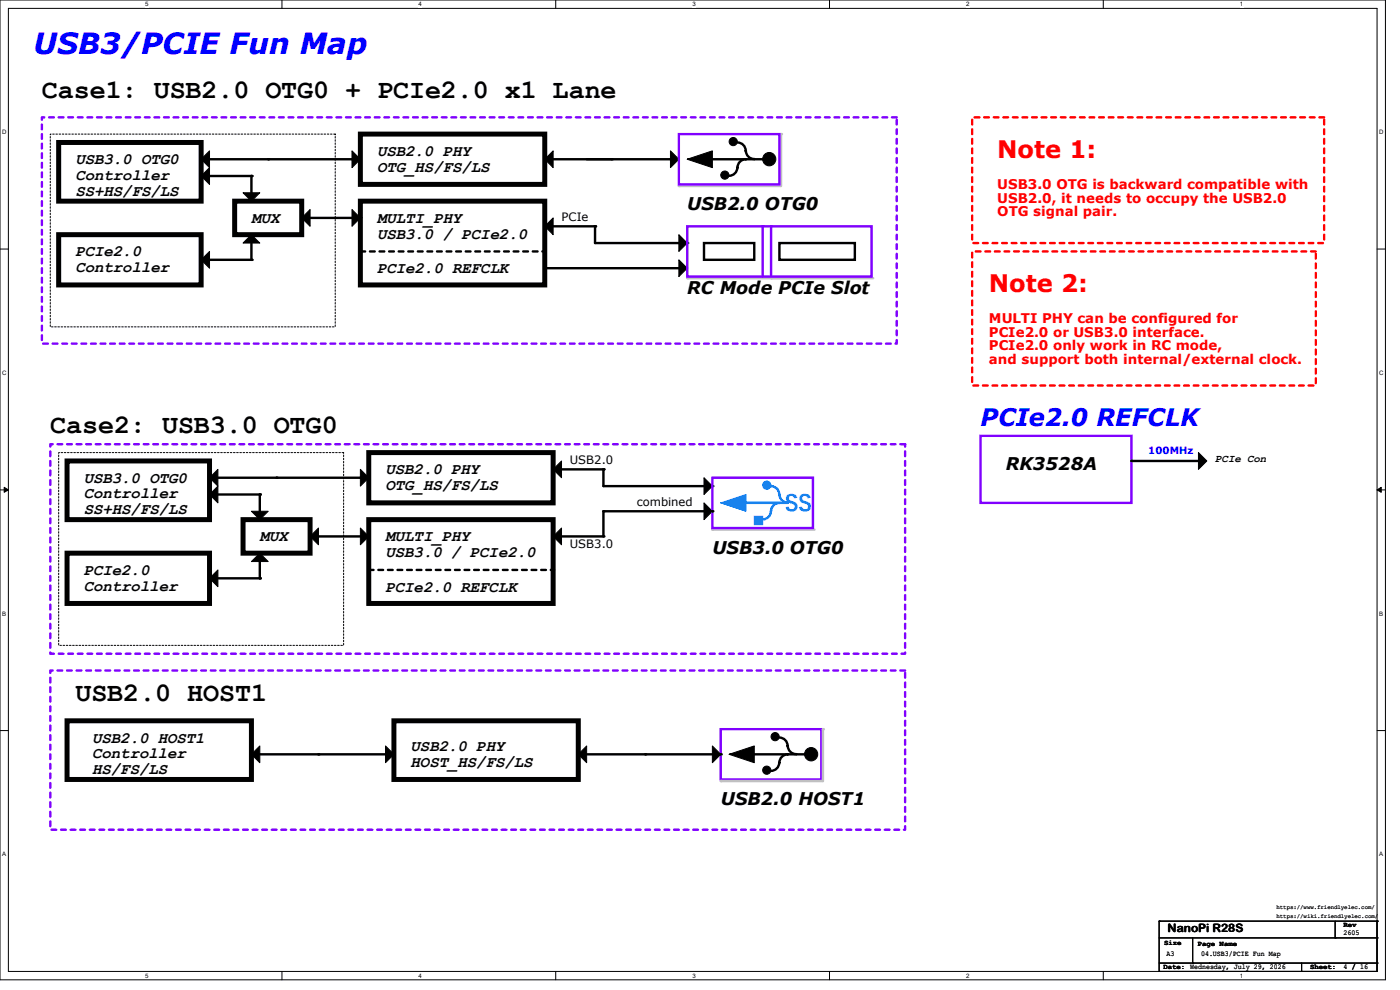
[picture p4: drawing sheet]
<svg xmlns="http://www.w3.org/2000/svg" width="297mm" height="210mm" viewBox="0 0 297 210" stroke-linecap="round" stroke-linejoin="round" font-family="sans-serif">
<path d="M0 0h293.9v207.9h-293.9zM1.8 1.8h290.3v204.3h-290.3z" fill="none" stroke="#000" stroke-width=".21"/>
<g fill="#fff">
<path d="M30.8 .2h.7v1.4h-.7z"/>
<path d="M30.8 206.2h.7v1.4h-.7z"/>
</g>
<path d="M59.8 0v1.8M59.8 206.1v1.8" fill="none" stroke="#000" stroke-width=".21"/>
<g fill="#fff">
<path d="M88.8 .2h.7v1.4h-.7z"/>
<path d="M88.8 206.2h.7v1.4h-.7z"/>
</g>
<path d="M117.9 0v1.8M117.9 206.1v1.8" fill="none" stroke="#000" stroke-width=".21"/>
<g fill="#fff">
<path d="M146.9 .2h.7v1.4h-.7z"/>
<path d="M146.9 206.2h.7v1.4h-.7z"/>
</g>
<path d="M176 0v1.8M176 206.1v1.8" fill="none" stroke="#000" stroke-width=".21"/>
<g fill="#fff">
<path d="M205 .2h.7v1.4h-.7z"/>
<path d="M205 206.2h.7v1.4h-.7z"/>
</g>
<path d="M234.1 0v1.8M234.1 206.1v1.8" fill="none" stroke="#000" stroke-width=".21"/>
<g fill="#fff">
<path d="M263.1 .2h.6v1.4h-.6z"/>
<path d="M263.1 206.2h.6v1.4h-.6z"/>
<path d="M.5 27.3h.9v1.4h-.9z"/>
<path d="M292.6 27.3h.9v1.4h-.9z"/>
<path d="M.5 78.4h.9v1.4h-.9z"/>
<path d="M292.6 78.4h.9v1.4h-.9z"/>
</g>
<path d="M0 52.8h1.8M292.1 52.8h1.8" fill="none" stroke="#000" stroke-width=".21"/>
<g fill="#fff">
<path d="M.5 129.5h.8v1.4h-.8z"/>
<path d="M292.6 129.5h.8v1.4h-.8z"/>
</g>
<path d="M0 103.9h1.8M292.1 103.9h1.8" fill="none" stroke="#000" stroke-width=".21"/>
<path d="M.9 103.4l.9 .5-.9 .5zM292.1 103.9l.9-.5v1z" fill="#000" stroke="#000" stroke-width=".21"/>
<g fill="#fff">
<path d="M.5 180.5h.8v1.4h-.8z"/>
<path d="M292.6 180.5h.8v1.4h-.8z"/>
</g>
<path d="M0 155h1.8M292.1 155h1.8" fill="none" stroke="#000" stroke-width=".21"/>
<path d="M8.9 24.9h181.3v48h-181.3zM10.7 94.2h181.3v44.5h-181.3zM10.7 142.2h181.3v33.8h-181.3z" fill="none" stroke="#8000ff" stroke-width=".51" stroke-dasharray="1 1"/>
<path d="M10.7 28.4h60.4v40.9h-60.4zM12.4 96h60.5v40.9h-60.5z" fill="none" stroke="#000" stroke-width=".21" stroke-dasharray=".3"/>
<path d="M206.2 24.9h74.7v26.7h-74.7zM206.2 53.3h72.9v28.5h-72.9z" fill="none" stroke="#f00" stroke-width=".51" stroke-dasharray="1 1"/>
<path d="M44.4 33.8h12.5M117.3 33.8h12.5" fill="none" stroke="#000" stroke-width=".51"/>
<g fill="#000">
<circle cx="56.9" cy="33.8" r=".25"/>
<circle cx="129.8" cy="33.8" r=".25"/>
</g>
<path d="M165.7 28.4v11.1" fill="none" stroke="#c0c0c0" stroke-width=".51"/>
<circle cx="165.7" cy="28.4" r=".25" fill="#c0c0c0"/>
<circle cx="155.6" cy="30" r=".87" fill="#000" stroke="#000" stroke-width=".21"/>
<path d="M144 39.5h21.7" fill="none" stroke="#c0c0c0" stroke-width=".51"/>
<circle cx="144" cy="39.5" r=".25" fill="#c0c0c0"/>
<path d="M42.7 37.3h10.6M56.9 33.8h17.8M124.5 33.8h17.7M147.6 33.8h14.2M156.4 35.6a1.76 1.76 0 0 1-1.7 1.7M156.5 30.2a1.76 1.76 0 0 1 1.7 1.8M158.2 33.8a1.76 1.76 0 0 0-1.7 1.8M158.2 32a1.76 1.76 0 0 0 1.8 1.7" fill="none" stroke="#000" stroke-width=".51"/>
<g fill="#000" stroke="#000" stroke-width=".21">
<path d="M42.7 33.8l1.7-1.8v3.6z" fill-rule="evenodd"/>
<path d="M44.4 35.6v3.5l-1.7-1.8z" fill-rule="evenodd"/>
<path d="M74.7 32l1.8 1.8-1.8 1.8z" fill-rule="evenodd"/>
<path d="M115.6 33.8l1.7-1.8v3.6z" fill-rule="evenodd"/>
<path d="M142.2 32l1.8 1.8-1.8 1.8z" fill-rule="evenodd"/>
<path d="M145.8 33.8l5.3-1.8v3.6l-5.3-1.8h1.8z" fill-rule="evenodd"/>
<path d="M51.6 40.9h3.5l-1.8 1.8z" fill-rule="evenodd"/>
<path d="M65.8 44.4v3.6l-1.8-1.8z" fill-rule="evenodd"/>
<path d="M74.7 44.4l1.8 1.8-1.8 1.8z" fill-rule="evenodd"/>
<path d="M115.6 48l1.7-1.8v3.6z" fill-rule="evenodd"/>
<circle cx="153.8" cy="37.1" r=".87"/>
<circle cx="163.2" cy="33.8" r="1.41"/>
</g>
<g fill="#000">
<circle cx="53.3" cy="37.3" r=".25"/>
<circle cx="74.7" cy="33.8" r=".25"/>
<circle cx="142.2" cy="33.8" r=".25"/>
<circle cx="147.6" cy="33.8" r=".25"/>
</g>
<path d="M12.4 30.2h30.3v12.5h-30.3zM76.5 28.4h39.1v10.7h-39.1zM12.4 49.8h30.3v10.7h-30.3zM49.8 42.7h14.2v7.1h-14.2zM76.5 42.7h39.1v17.8h-39.1zM14.2 97.8h30.2v12.4h-30.2zM78.2 96h39.1v10.7h-39.1zM14.2 117.3h30.2v10.7h-30.2zM51.6 110.2h14.2v7.1h-14.2zM78.2 110.2h39.1v17.8h-39.1zM14.2 152.9h39.1v12.5h-39.1zM83.6 152.9h39.1v12.5h-39.1z" fill="none" stroke="#000" stroke-width="1.1"/>
<path d="M208 92.5h32v14.2h-32z" fill="none" stroke="#8000ff" stroke-width=".51"/>
<path d="M145.8 59h21.7" fill="none" stroke="#c0c0c0" stroke-width=".51"/>
<circle cx="145.8" cy="59" r=".25" fill="#c0c0c0"/>
<path d="M161.8 48v10.7" fill="none" stroke="#8000ff" stroke-width=".51"/>
<circle cx="161.8" cy="48" r=".25" fill="#8000ff"/>
<path d="M163.6 48v10.7" fill="none" stroke="#8000ff" stroke-width=".51"/>
<circle cx="163.6" cy="48" r=".25" fill="#8000ff"/>
<path d="M163.6 59h21.7" fill="none" stroke="#c0c0c0" stroke-width=".51"/>
<circle cx="163.6" cy="59" r=".25" fill="#c0c0c0"/>
<path d="M53.3 37.3v5.4M53.3 49.8v5.3h-10.6M64 46.2h12.5M115.6 48h10.6v3.6h19.6M115.6 56.9h30.2M240 97.8h14.3M46.2 101.3h12.5" fill="none" stroke="#000" stroke-width=".51"/>
<g fill="#000">
<circle cx="53.3" cy="37.3" r=".25"/>
<circle cx="53.3" cy="55.1" r=".25"/>
<circle cx="76.5" cy="46.2" r=".25"/>
<circle cx="115.6" cy="56.9" r=".25"/>
<circle cx="126.2" cy="48" r=".25"/>
<circle cx="145.8" cy="51.6" r=".25"/>
<circle cx="240" cy="97.8" r=".25"/>
<circle cx="58.7" cy="101.3" r=".25"/>
</g>
<g fill="#000" stroke="#000" stroke-width=".21">
<path d="M42.7 55.1l1.7-1.8v3.6z" fill-rule="evenodd"/>
<path d="M53.3 49.8l1.8 1.8h-3.5z" fill-rule="evenodd"/>
<path d="M144 49.8l1.8 1.8-1.8 1.7z" fill-rule="evenodd"/>
<path d="M144 55.1l1.8 1.8-1.8 1.8z" fill-rule="evenodd"/>
<path d="M117.3 99.6l1.8-1.8v3.5z" fill-rule="evenodd"/>
<path d="M254.3 96l1.7 1.8-1.7 1.8z" fill-rule="evenodd"/>
<path d="M44.4 101.3l1.8-1.7v3.5z" fill-rule="evenodd"/>
<path d="M76.5 99.6l1.7 1.7-1.7 1.8z" fill-rule="evenodd"/>
<path d="M149.4 101.3l1.7 1.8-1.7 1.8z" fill-rule="evenodd"/>
</g>
<path d="M76.5 53.3h39.1" fill="none" stroke="#000" stroke-width=".51" stroke-dasharray="1 1"/>
<circle cx="115.6" cy="53.3" r=".25" fill="#000" stroke-dasharray="1 1"/>
<circle cx="162.7" cy="102.9" r=".87" fill="#0080ff" stroke="#0080ff" stroke-width=".21"/>
<path d="M151.1 112.4h21.7" fill="none" stroke="#c0c0c0" stroke-width=".51"/>
<circle cx="151.1" cy="112.4" r=".25" fill="#c0c0c0"/>
<path d="M163.6 103.1a1.76 1.76 0 0 1 1.7 1.8M165.4 104.9a1.76 1.76 0 0 0 1.7 1.7l-8.9 .1" fill="none" stroke="#0080ff" stroke-width=".51"/>
<path d="M44.4 104.9l1.8-1.8v3.6z" fill-rule="evenodd" fill="#000" stroke="#000" stroke-width=".21"/>
<path d="M117.3 99.6h10.7M58.7 101.3h17.8" fill="none" stroke="#000" stroke-width=".51"/>
<g fill="#000">
<circle cx="128" cy="99.6" r=".25"/>
<circle cx="76.5" cy="101.3" r=".25"/>
</g>
<circle cx="158.2" cy="106.7" r=".25" fill="#0080ff"/>
<g fill="#0080ff" stroke="#0080ff" stroke-width=".21">
<path d="M152.9 106.7l5.3-1.8v3.6l-5.3-1.8h1.8z" fill-rule="evenodd"/>
<path d="M160 109.5h1.8v1.8h-1.8z" fill-rule="evenodd"/>
</g>
<path d="M163.5 108.5a1.76 1.76 0 0 1-1.7 1.7M165.4 106.7a1.76 1.76 0 0 0-1.8 1.8" fill="none" stroke="#0080ff" stroke-width=".51"/>
<g fill="#000" stroke="#000" stroke-width=".21">
<path d="M53.3 108.5h3.6l-1.8 1.7z" fill-rule="evenodd"/>
<path d="M55.1 117.3l1.8 1.8h-3.6z" fill-rule="evenodd"/>
<path d="M65.8 113.8l1.8-1.8v3.6z" fill-rule="evenodd"/>
<path d="M76.5 112l1.7 1.8-1.7 1.8z" fill-rule="evenodd"/>
<path d="M117.3 113.8l1.8-1.8v3.6z" fill-rule="evenodd"/>
<path d="M149.4 106.7l1.7 1.8-1.7 1.7z" fill-rule="evenodd"/>
<path d="M44.4 122.7l1.8-1.8v3.6z" fill-rule="evenodd"/>
</g>
<path d="M128 99.6v3.5h23.1M44.4 104.9h10.7v5.3M55.1 117.3v5.4h-10.7M65.8 113.8h12.4M151.1 108.5h-23.1v5.3h-10.7M55.1 160h12.5M124.5 160h12.4" fill="none" stroke="#000" stroke-width=".51"/>
<g fill="#000">
<circle cx="128" cy="99.6" r=".25"/>
<circle cx="55.1" cy="104.9" r=".25"/>
<circle cx="78.2" cy="113.8" r=".25"/>
<circle cx="128" cy="108.5" r=".25"/>
<circle cx="128" cy="113.8" r=".25"/>
<circle cx="151.1" cy="103.1" r=".25"/>
<circle cx="151.1" cy="108.5" r=".25"/>
<circle cx="55.1" cy="122.7" r=".25"/>
<circle cx="67.6" cy="160" r=".25"/>
<circle cx="136.9" cy="160" r=".25"/>
</g>
<path d="M144 28.4h21.4v10.7h-21.4zM145.8 48h39.1v10.7h-39.1zM151.1 101.3h21.4v10.7h-21.4zM152.9 154.7h21.3v10.7h-21.3z" fill="none" stroke="#8000ff" stroke-width=".51"/>
<path d="M78.2 120.9h39.1" fill="none" stroke="#000" stroke-width=".51" stroke-dasharray="1 1"/>
<circle cx="117.3" cy="120.9" r=".25" fill="#000" stroke-dasharray="1 1"/>
<path d="M174.6 154.7v11" fill="none" stroke="#c0c0c0" stroke-width=".51"/>
<circle cx="174.6" cy="154.7" r=".25" fill="#c0c0c0"/>
<circle cx="164.4" cy="156.3" r=".87" fill="#000" stroke="#000" stroke-width=".21"/>
<path d="M152.9 165.7h21.7" fill="none" stroke="#c0c0c0" stroke-width=".51"/>
<circle cx="152.9" cy="165.7" r=".25" fill="#c0c0c0"/>
<path d="M149.4 51.6h10.6v3.5h-10.6zM165.4 51.6h16v3.5h-16zM165.4 156.5a1.76 1.76 0 0 1 1.7 1.7M167.1 158.2a1.76 1.76 0 0 0 1.8 1.8M67.6 160h16M136.9 160h16M156.5 160h14.2M165.3 161.8a1.76 1.76 0 0 1-1.7 1.7M167.1 160a1.76 1.76 0 0 0-1.7 1.8" fill="none" stroke="#000" stroke-width=".51"/>
<g fill="#000" stroke="#000" stroke-width=".21">
<path d="M53.3 160l1.8-1.8v3.6z" fill-rule="evenodd"/>
<path d="M81.8 158.2l1.8 1.8-1.8 1.8z" fill-rule="evenodd"/>
<path d="M122.7 160l1.8-1.8v3.6z" fill-rule="evenodd"/>
<path d="M151.1 158.2l1.8 1.8-1.8 1.8z" fill-rule="evenodd"/>
<path d="M154.7 160l5.3-1.8v3.6l-5.3-1.8h1.8z" fill-rule="evenodd"/>
<circle cx="172.1" cy="160" r="1.41"/>
<circle cx="162.7" cy="163.4" r=".87"/>
</g>
<g fill="#000">
<circle cx="83.6" cy="160" r=".25"/>
<circle cx="152.9" cy="160" r=".25"/>
<circle cx="156.5" cy="160" r=".25"/>
</g>
<g fill="none" stroke="#000" stroke-width=".21">
<path d="M245.9 195.4h.1M245.9 199h46.2M245.9 195.4v10.7M245.9 195.4h46.2M253 199v5.3M283.3 199h.1M283.3 195.4v3.6M292.1 199h.1M292.1 195.4h.1M292.1 195.4v10.7h-46.2M245.9 206.1h.1M245.9 204.3h46.2"/>
<path d="M253 204.3h.1M256.6 204.3h.1M276.1 206.1h.1M276.1 204.3v1.8M292.1 204.3h.1"/>
</g>
<text font-size="6.2" fill="#00f" x="7.1" y="11.6">USB3/PCIE Fun Map</text>
<g font-size="5.7">
<text x="8.9" y="20.7">Case1: USB2.0 OTG0 + PCIe2.0 x1 Lane</text>
<text x="10.7" y="91.8">Case2: USB3.0 OTG0</text>
<text x="16" y="148.7">USB2.0 HOST1</text>
</g>
<g font-size="5.1" fill="#f00">
<text x="211.6" y="33.6">Note 1:</text>
<text x="209.8" y="62">Note 2:</text>
</g>
<text font-size="5.1" fill="#00f" x="208" y="90.5">PCIe2.0 REFCLK</text>
<text font-size="5.1" fill="#0080ff" x="166.6" y="108.2">SS</text>
<g font-size="3.7">
<text x="145.8" y="44.6">USB2.0 OTG0</text>
<text x="145.8" y="62.4">RC Mode PCIe Slot</text>
<text x="213.4" y="99.7">RK3528A</text>
<text x="151.1" y="117.5">USB3.0 OTG0</text>
<text x="152.9" y="170.9">USB2.0 HOST1</text>
</g>
<g font-size="3.3">
<text x="16" y="34.8">USB3.0 OTG0</text>
<text x="80" y="33.1">USB2.0 PHY</text>
<text x="16" y="38.2">Controller</text>
<text x="16" y="41.5">SS+HS/FS/LS</text>
<text x="80" y="36.4">OTG_HS/FS/LS</text>
<text x="53.3" y="47.3">MUX</text>
<text x="80" y="47.3">MULTI_PHY</text>
<text x="80" y="50.6">USB3.0 / PCIe2.0</text>
<text x="16" y="54.4">PCIe2.0</text>
<text x="16" y="57.7">Controller</text>
<text x="80" y="58">PCIe2.0 REFCLK</text>
<text x="81.8" y="100.6">USB2.0 PHY</text>
<text x="17.8" y="102.4">USB3.0 OTG0</text>
<text x="17.8" y="105.7">Controller</text>
<text x="81.8" y="104">OTG_HS/FS/LS</text>
<text x="17.8" y="109.1">SS+HS/FS/LS</text>
<text x="55.1" y="114.9">MUX</text>
<text x="81.8" y="114.9">MULTI_PHY</text>
<text x="81.8" y="118.2">USB3.0 / PCIe2.0</text>
<text x="17.8" y="122">PCIe2.0</text>
<text x="17.8" y="125.3">Controller</text>
<text x="81.8" y="125.5">PCIe2.0 REFCLK</text>
<text x="19.6" y="157.5">USB2.0 HOST1</text>
<text x="19.6" y="160.9">Controller</text>
<text x="87.1" y="159.3">USB2.0 PHY</text>
<text x="19.6" y="164.2">HS/FS/LS</text>
<text x="87.1" y="162.6">HOST_HS/FS/LS</text>
</g>
<g font-size="2.8" fill="#f00">
<text x="211.6" y="40.2">USB3.0 OTG is backward compatible with</text>
<text x="211.6" y="43">USB2.0, it needs to occupy the USB2.0</text>
<text x="211.6" y="45.8">OTG signal pair.</text>
<text x="209.8" y="68.6">MULTI PHY can be configured for</text>
<text x="209.8" y="71.5">PCIe2.0 or USB3.0 interface.</text>
<text x="209.8" y="74.3">PCIe2.0 only work in RC mode,</text>
<text x="209.8" y="77.1">and support both internal/external clock.</text>
</g>
<g font-size="2.5">
<text x="119.1" y="46.9">PCIe</text>
<text x="120.9" y="98.5">USB2.0</text>
<text x="135.1" y="107.4">combined</text>
<text x="120.9" y="116.3">USB3.0</text>
<text x="247.7" y="197.7">NanoPi R28S</text>
</g>
<text font-size="2.3" x="257.8" y="97.9">PCIe Con</text>
<text font-size="2.1" fill="#00f" x="243.6" y="96.4">100MHz</text>
<g font-size="1.6">
<text x="285" y="196.7">Rev</text>
<text x="247" y="200.6">Size</text>
<text x="247.5" y="202.9">A3</text>
<text x="254.1" y="200.7">Page Name</text>
<text x="254.8" y="202.9">04.USB3/PCIE Fun Map</text>
<text x="285" y="198.4">2605</text>
<text x="246.8" y="205.6">Date: Wednesday, July 29, 2026</text>
<text x="277.9" y="205.6">Sheet:</text>
<text x="285" y="205.5">4 / 16</text>
</g>
<g font-size="1.3">
<text x="30.8" y="1.3">5</text>
<text x="88.8" y="1.3">4</text>
<text x="146.9" y="1.3">3</text>
<text x="205" y="1.3">2</text>
<text x="263.1" y="1.3">1</text>
<text x=".5" y="28.4">D</text>
<text x="292.6" y="28.4">D</text>
<text x=".5" y="79.5">C</text>
<text x="292.6" y="79.5">C</text>
<text x=".5" y="130.6">B</text>
<text x="292.6" y="130.6">B</text>
<text x=".5" y="181.7">A</text>
<text x="292.6" y="181.7">A</text>
<text x="30.8" y="207.4">5</text>
<text x="88.8" y="207.4">4</text>
<text x="146.9" y="207.4">3</text>
<text x="205" y="207.4">2</text>
<text x="263.1" y="207.4">1</text>
</g>
<g font-size="1.2">
<text x="270.8" y="194.6">https://wiki.friendlyelec.com/</text>
<text x="270.8" y="192.9">https://www.friendlyelec.com/</text>
</g>
</svg>
